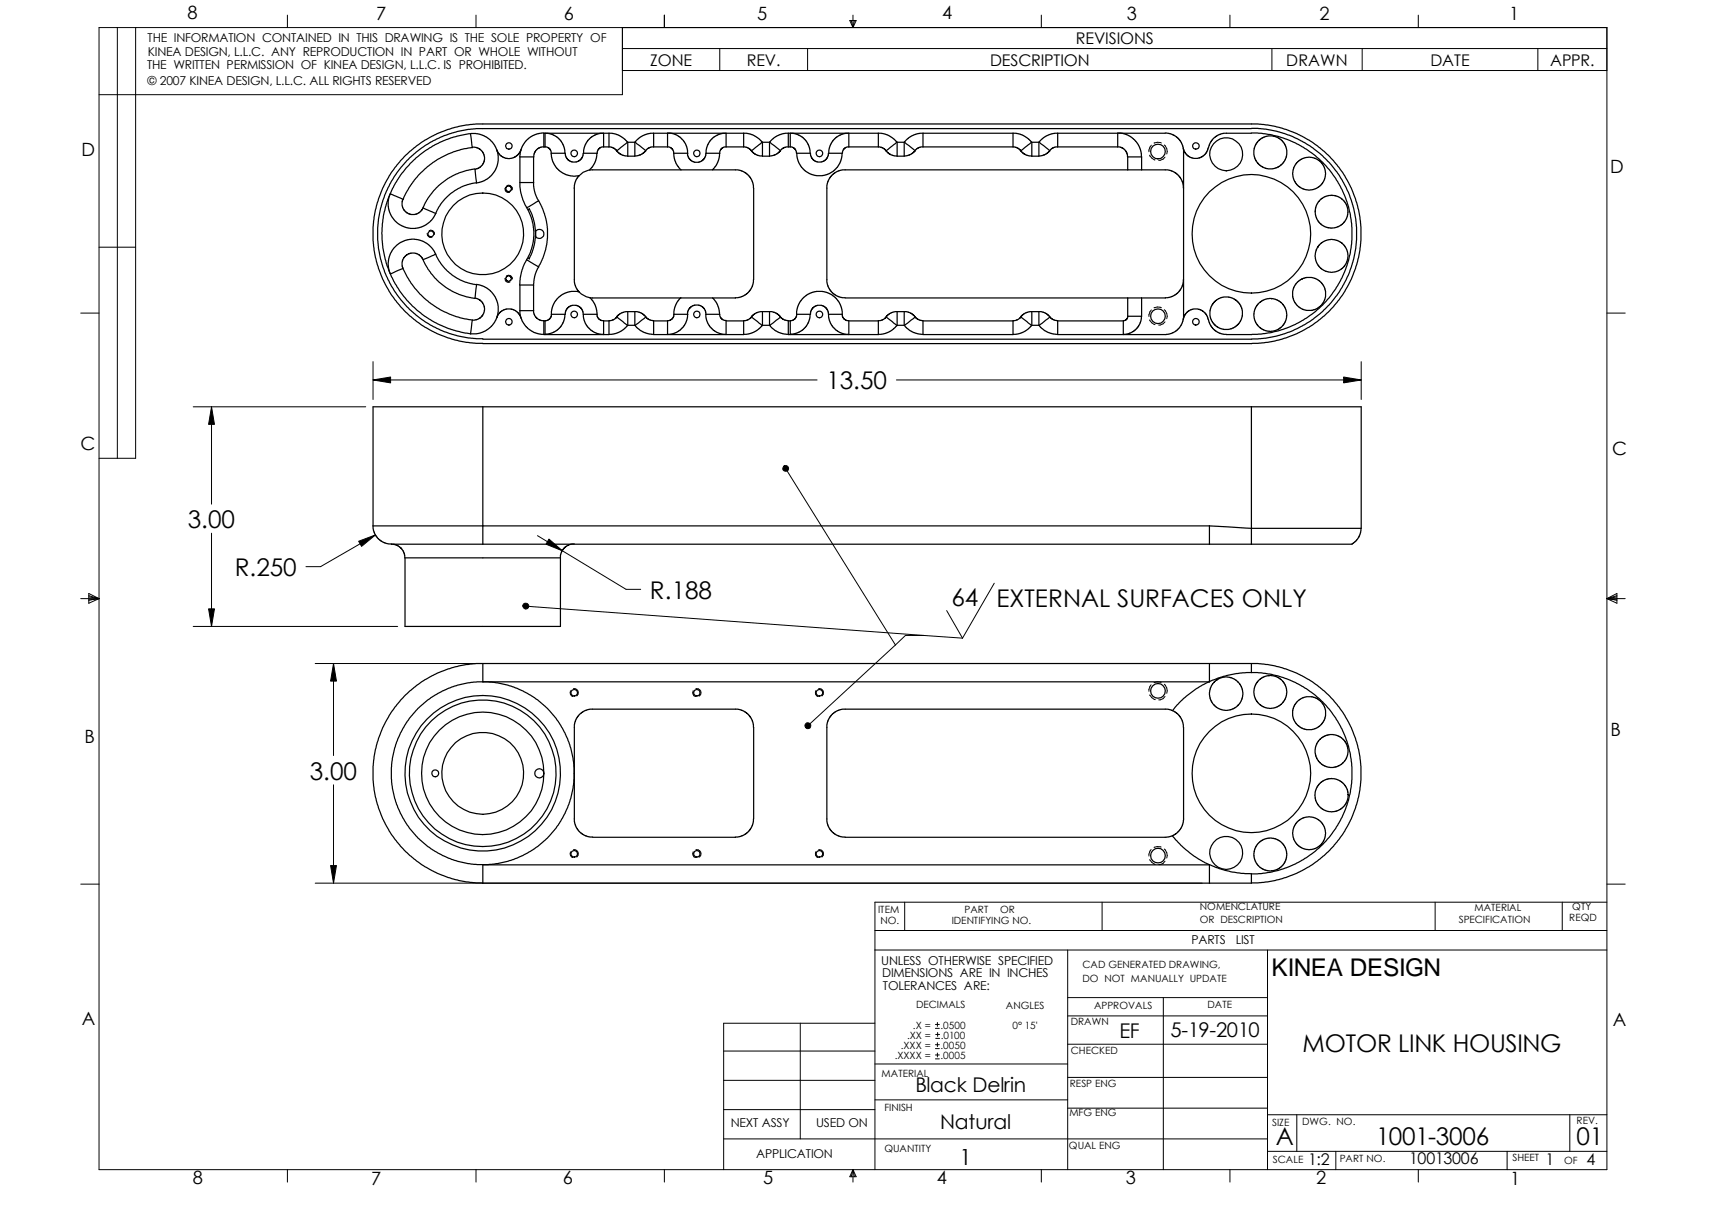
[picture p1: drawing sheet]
<svg xmlns="http://www.w3.org/2000/svg" width="297mm" height="210mm" viewBox="0 0 297 210" stroke-linecap="round" stroke-linejoin="round" font-family="sans-serif">
<g fill="none" stroke="#000" stroke-width=".17">
<path d="M17.2 4.8h261.6v198.1h-261.6zM20.4 4.8v74.7M23.5 4.8v74.7h-6.3M49.9 2.6v2.2M82.6 2.6v2.2M108 4.8v11.6h-90.8M108 12.2h170.8M108 8.4h170.8M115.3 2.6v2.2M124.9 8.4v3.8M140.1 8.4v3.8M147.4 3.6h1.1l-.5 1.2z"/>
<path d="M147.7 3.6l.3 1.2M148 2.6v2.2M148.2 3.6l-.2 1.2M180.7 2.6v2.2M213.4 2.6v2.2M220.7 8.4v3.8M236.3 8.4v3.8M246.1 2.6v2.2M266.8 8.4v3.8M87.6 32.6a.61 .61 0 0 0 .8 .8M88 32.2h.5l.4 .3v.4M199.5 26.9a1.47 1.47 0 0 0 .9 .8"/>
<path d="M199.8 25.2l-.3 .3-.2 .8M200.2 24.8l.6-.1 .7 .1M202 25.1a1.46 1.46 0 0 1 .4 1.6M202.1 27.3l-.3 .3-.8 .2M14 54.3h3.2M17.2 42.9h6.3M74.1 40.5v.1a.64 .64 0 0 0 .9 .5M74.5 40a.62 .62 0 0 1 .6 .1 .62 .62 0 0 1 .2 .6M87.6 48.3a.6 .6 0 0 0 .9 .6M87.9 47.8h.1a.61 .61 0 0 1 .9 .6M199.5 55.5a1.47 1.47 0 0 0 .9 .8M199.8 53.8l-.3 .3-.2 .8"/>
<path d="M200.2 53.4l.6-.1 .7 .1M202 53.7a1.46 1.46 0 0 1 .4 1.6M202.1 55.8l-.3 .4-.8 .2M278.8 54.3h3.2M33.5 70.6h30M36.7 70.6l.5 3h-1zM36.7 70.6v16.9M64.7 65.9l3.1-.5v1zM64.7 65.9h77.1M64.7 62.7v6.6M155.5 65.9h80.7M233.1 65.4l3.1 .5-3.1 .5z"/>
<path d="M236.2 62.7v6.6M36.7 92.5v16.2M62.2 93.9l2.9-1.1-2.4 2zM65.1 92.8l-9.5 5.5h-2.5M93.3 92.9l15.3 9.3h2.6M95.2 93.5l2.4 2-2.9-1.1zM136.1 80.8a.51 .51 0 0 1 .7 .3 .51 .51 0 0 1-.4 .6 .51 .51 0 0 1-.6-.5l.3-.4 .2 .5zM136.3 81.3l19.1 30.6M14 103.8h3.2M15.4 103.5l1.8 .3M15.4 103.3l1.8 .5M15.4 103l1.8 .8-1.8 .8z"/>
<path d="M17.2 103.8l-1.8 .3M33.5 108.7h35.5M36.2 105.6h1l-.5 3.1zM54.7 115.1h27.8M57.9 115.1l.5 3.1h-1zM57.9 115.1v16M90.9 104.7a.52 .52 0 0 1 .8 .2 .52 .52 0 0 1-.3 .7 .52 .52 0 0 1-.7-.5l.5 .1-.5-.1zM91.2 105.2l69.1 5M99 119.8v.1a.67 .67 0 0 0 .4 .9M99.5 119.5a.68 .68 0 0 1 .8 .3 .68 .68 0 0 1-.3 .9M120.3 119.8a.71 .71 0 0 0 .4 1M120.7 119.5a.7 .7 0 0 1 .9 .4 .7 .7 0 0 1-.3 .8"/>
<path d="M141.5 119.8v.1a.67 .67 0 0 0 .5 .9M142 119.5a.68 .68 0 0 1 .8 .3 .68 .68 0 0 1-.2 .9M155.4 111.9l-15.2 14M160.3 110.2h-3.2l-1.7 1.7M160.3 110.2l6.7 .5M164.2 105.9l2.8 4.8M172.5 101.2l-5.5 9.5M199.7 118.8l-.4 .8v.3M201.5 118.4l-.7-.1-.6 .1M202 118.7a1.46 1.46 0 0 1 .4 1.6M278.8 103.8h3.2M278.8 103.8l1.7-.8v1.6z"/>
<path d="M278.8 103.8l1.7 .3M280.5 103.3l-1.7 .5M280.5 103.5l-1.7 .3M57.9 136.1v17.1M139.8 125.5a.5 .5 0 0 1 .7 0 .5 .5 0 0 1 0 .7 .5 .5 0 0 1-.7 0l.4-.3-.4 .3a.47 .47 0 0 1 0-.7zM199.5 120.6l.4 .4 .5 .4M202.1 120.8l-.3 .4-.8 .2M14 153.4h3.2M54.7 153.2h153.9M57.4 150.2h1l-.5 3zM99 147.8a.67 .67 0 0 0 .4 1M99.5 147.4a.68 .68 0 0 1 .8 .4 .68 .68 0 0 1-.3 .8"/>
<path d="M120.3 147.8a.71 .71 0 0 0 .4 1M120.7 147.4a.7 .7 0 0 1 .9 .4 .7 .7 0 0 1-.3 .9M141.5 147.8a.67 .67 0 0 0 .5 1M142 147.4a.68 .68 0 0 1 .8 .4 .68 .68 0 0 1-.2 .8M157 156.5v4.9M191.2 156.5v4.9M199.5 149.1l.4 .5 .5 .3M199.7 147.4l-.4 .8v.3M201.5 146.9h-.7l-.6 .1M202 147.3a1.46 1.46 0 0 1 .4 1.5M202.1 149.4l-.3 .4-.8 .2M249 156.5v4.9"/>
<path d="M271.1 156.5v4.9M278.8 153.4h3.2M278.8 156.5h-127v46.4M138.8 177.5v20.1M151.8 161.4h127M151.8 177.5h-26.2v25.4M151.8 164.8h127M162.3 178.4h.7M162.3 177.7h.7M162.3 179.5h.7M162.6 177.4v.7M162.7 179.1v.7"/>
<path d="M185.2 173.1h34.7M185.2 176.2h34.7M185.2 164.8v38.1M201.8 173.1v29.8M219.9 164.8v38.1M125.6 192.5h26.2M125.6 187.4h26.2M125.6 182.3h26.2M125.6 197.6h94.3M151.8 184.6h33.4M151.8 190.8h33.4M162.3 183.7h.7"/>
<path d="M162.3 183h.7M162.3 181.9h.7M162.3 181.2h.7M162.3 180.1h.7M162.6 180.9v.7M162.6 182.7v.6M185.2 181.1h34.7M185.2 186.9h34.7M185.2 192.2h34.7M219.9 193.4h58.9M219.9 199.7h58.9M225 193.4v6.3"/>
<path d="M231.8 199.7v3.2M261.5 199.7v3.2M272.4 193.4v6.3M49.9 202.9v2.2M82.6 202.9v2.2M115.3 202.9v2.2M148 202.9v2.2M148 202.9l.2 1.2M148 202.9l-.3 1.2M148 202.9l.5 1.2h-1.1zM180.7 202.9v2.2M213.4 202.9v2.2"/>
<path d="M246.1 202.9v2.2"/>
</g>
<g fill="none" stroke="#000" stroke-width=".21">
<path d="M69.9 34.6l-2.2-1-.4 1.3 .1 1.4 .5 1.2 .9 1.1 1 .6 1.4 .4h.9l1-.2 1.4-.8 .6-.7 .5-.9M69.9 34.6l-.1 .4v1l.6 .8 .6 .3h1.3l.6-.4 .5-.6M73.4 36.1l2.2 .9M81.7 23.2l.3 2.4-1.4 .2-1.9 .5-2.2 1-1.4 .9-2 1.7-1.2 1.3-1.2 1.9-.8 1.5M81.9 25.5l.7 .1 .7 .3 .6 .6 .2 .7-.1 .7-.3 .7-.6 .6-.7 .1 .3 2.4 1-.2 .8-.4 .8-.7 .5-.7 .4-.8 .2-1v-.9l-.2-1M82.4 29.3l-1.5 .3-1.8 .6-1.4 .7-1 .8-1 .9-1.1 1.3-.6 .9-.6 1.3M82.6 31.7l-2.3 .6-2.1 1.3-1.8 1.9-.8 1.5M90.2 31.7l.2 1.8 .4 1.3 .6 1.2M90.2 27.2v4.5M90.2 27.2h2.4v4.5M90.2 31.7h2.4M90.4 26l-.4 .7-.5 .4-.6 .3-.8 .1-.7-.2-.5-.2-.5-.7-.6-1.2-.4-.6-1-.9-1-.4-.9-.1h-1.1l-2.1 .4-1.9 .6-1.9 .9-1.7 1-2.6 2.2-1.4 1.7-1.2 1.7-1.5 3.4-.6 2.4-.3 2.8 .2 2.6 .3 1.5 .4 1.7 1.2 2.7 1 1.7 1.4 1.7 2.5 2.3 2.7 1.7 2.4 .9 3.4 .8 .3-2.4h.6l.7-.3 .4-.5 .4-.9-.1-.6-.3-.7-.4-.5-.9-.3"/>
<path d="M91.8 36.2l.6 1.2 .3 1.2 .2 2.2-.2 1.7-.3 1.2-.6 1.2-.2-.2M91.8 36.2l-.2 .2M92.6 31.7l.1 1.5 .7 1.6M94.4 23.1l-1.5 .2-1.3 .7-.5 .7-.6 .8-.2 1-.1 .7M94.4 25.5l-.7 .1-.8 .6-.2 .5-.1 .5M94.4 25.5h.2M94.6 23.1l1.2 .2 1 .6 .9 1.2 .3 1.5h-2.3l-.1-.4-.4-.5-.6-.2zM95.6 26.6l.3 1.4 .5 .9 .7 .8 1.5 .7 .8 .2 1.1-.1M98.1 26.6v.3l.3 .7 .9 .5h.7l.7-.3 .4-.6 .1-.6h2.4l-.4 1.6-.9 1.3M99.6 32.6v16.4l.4 1 .5 .6-1.4-.1-.8 .3-1 .5-.9 .9-.6 1.2-.1 1.1h2.3l-.1 .9-.5 1.1-.7 .7-1 .6-1.1 .2M100.5 30.5a2.8 2.8 0 0 1 2.3-1h25.3l.8 .2 .6 .4 .6 .5 .4 .7 .3 1.3v15.9M100.5 30.5l-.6 .8-.3 1.3"/>
<path d="M104.7 25.5h-.4l-.5 .4-.2 .7M104.7 25.5v-2.4l-.9 .1-1.1 .5-.8 .9-.6 1.1v.9M104.7 25.5h1M105.7 23.1h.5l1 .3 1.1 .6 .6 .6M105.7 23.1h-11.3v2.4M105.7 23.1v2.4M107 26.2l.9 .7 1 .2M108.9 24.7v2.4M110.1 24.7v2.4h-1.2M110.2 24.7l1.9 1.5-1.1 .7-.9 .2M110.2 24.7h-1.4l-1.8 1.5-.6-.5-.7-.2M113.4 23.1l-1 .1-.9 .3-.7 .5-.6 .7"/>
<path d="M113.4 25.5l-.7 .1-.7 .5M113.4 23.1h15.6M113.4 23.1v2.4M113.4 25.5h2.4M115.8 23.1h.5l1 .3 1.1 .7 .3 .5 .5 .9 .1 1.1h-2.4l-.3-.8-.4-.3h-.4M115.8 23.1v2.4M116.9 26.6l.1 .8 .3 .9 .8 1.2M119.3 26.6v.3l.3 .7 .4 .3 .5 .3h.7l.7-.3 .5-.7 .1-.6M122.5 26.6h2.4M124.9 26.6l-.4 1.6-.4 .7-.5 .5M126 25.5l-.7 .2-.4 .5v.4M126 25.5v-2.4l-1 .1-1.1 .5-.7 .7-.6 1.3-.1 .9"/>
<path d="M126 25.5h3M129 23.1h.6l1 .3 1.1 .6 .5 .6M129 23.1v2.4M130.3 26.2l1 .7 1 .2M132.3 24.7v2.4M133.5 24.7v2.4h-1.2M133.6 24.7l1.8 1.5-1 .7-.9 .2M133.6 24.7h-1.4l-1.8 1.5-.8-.6-.6-.1M136.8 23.1l-1 .1-.9 .3-.7 .5-.6 .7M136.8 25.5l-.7 .1-.7 .5M136.8 23.1h15.6M136.8 25.5h.3"/>
<path d="M136.8 23.1v2.4M137.1 23.1l.7 .1 .8 .2 1 .7 .6 1 .4 1.5h-2.4l-.1-.4-.3-.5-.3-.2h-.4zM138.3 26.6l.2 1.3 .8 1.4 1 .8 1.3 .4h1.1l.7-.2 1.5-.8 .9-1.3 .3-1.6h-2.4v.3l-.3 .7-.9 .5h-.7l-.7-.3-.4-.6-.1-.6M147.3 25.5v-2.4l-1 .1-1.1 .5-.8 .9-.5 1.1-.1 .9M147.3 25.5h-.4l-.5 .4-.2 .7M147.3 25.5h5.1M152.4 23.1h.5l1 .3 1 .5 .7 .7M152.4 23.1v2.4M153.7 26.2l.9 .7 1.1 .2M155.7 24.7v2.4M156.9 24.7v2.4h-1.2M156.9 24.7h-1.3l-1.8 1.5-.7-.6-.7-.1"/>
<path d="M156.9 24.7l1.9 1.5-1.1 .7-.8 .2M160.1 23.1l-1 .1-.9 .3-.7 .5-.6 .7M160.1 25.5l-.6 .1-.8 .5M160.1 23.1h15.7M160.1 25.5h15.7M160.1 23.1v2.4M175.8 23.1h.5l1 .3 .9 .5 .8 .7M175.8 23.1v2.4M177.1 26.2l.9 .7 1 .2M179 24.7v2.4M180.3 24.7v2.4h-1.3M180.3 24.7h-1.4l-1.8 1.5-.7-.6-.6-.1"/>
<path d="M180.3 24.7l1.9 1.5-1.1 .7-.8 .2M183.5 23.1l-1 .1-.9 .3-.7 .5-.6 .7M183.5 25.5l-.7 .1-.7 .5M183.5 23.1h18.7M183.5 25.5h10.4M183.5 23.1v2.4M193.9 23.1h.8l.8 .3 .8 .4 .8 .7 .7 1.3 .3 1.4M193.9 25.5h.5l.6 .3 .5 .7 .2 .7M193.9 23.1v2.4M195.7 27.2h2.4M195.7 27.2v2.3M198.1 27.2v2.3"/>
<path d="M202.2 23.1l1.1 .2 1 .5 .7 1 .3 .9M205.3 25.7v29.7M205.4 32.6l-.3-1.1-.4-.9-1-.8-1.1-.3h-56.8l-.7 .3-.7 .6-.6 .7-.3 1v16.9l.3 1 .8 1 1.2 .6h.8M209.6 25.7l-.1 .5-.5 .6-.4 .4-.8 .3-.9-.1-.7-.3-.6-.6-.3-.8M217.1 22.3l2.5 .1 1.9 .4 2.2 .7 2.6 1.2 2.8 2 1.9 1.9 1.3 1.8 .8 1.3 .8 1.6 .6 1.5 .7 3.3 .2 3.6-.5 3.3-1 2.8-1.6 2.9-1.6 2.1-1.3 1.3-1.6 1.3-2.7 1.6-3.1 1.2-2.4 .5-2.5 .1h-133.3M217.1 22.3h-134.5l-3.3 .5-2.9 1-1.6 .8-1.6 1-2.7 2.3-2.1 2.7-1.3 2.5-1.1 3-.5 3.3 .2 3.6 .7 3.3 1.5 3.2 1.7 2.6 1.1 1.2 1.5 1.4 2.6 1.7 2.4 1.2 2.1 .7 2 .3 2.5 .2M217.1 23.1h1.7l1.9 .3 1.9 .5 2.2 .9 1.8 1.1 1.6 1.1 1.3 1.2 1.1 1.2 1.2 1.6 1 1.9 1.2 3 .3 1.4 .3 2.2-.1 2.7-.3 2-.5 1.8-.9 2.2-1 1.9-1.2 1.5-1.1 1.3-1.3 1.2-1.6 1.1-1.8 1.1-3 1.1-2.3 .5-2.4 .1h-4.3l-1.1-.2-.9-.4-.8-1.1-.3-.9M217.1 23.1h-4.8l-.6 .2-.9 .4-.5 .6-.4 .6-.2 .8M218.9 28.9l-.8-.7-.5-1-.1-1.2 .3-.9 .8-.9 1-.5 1.2-.1 .9 .3 1 .7 .5 1.1 .1 1.1-.3 1-.8 .9-1 .5-1.2 .1-1.1-.4M67.7 47.5l2.2-.9 .8 1.4 1.3 2 .9 1 1.6 1.5 1.9 1.2 1.7 .8 1.9 .7 2 .3M69.9 46.5l-.1-.4v-.8l.3-.6 .5-.5 .7-.3h.9l.7 .5 .5 .6 2.2-.9-.2-.5-1.1-1.2-1.4-.7-1.5-.2-1 .2-.9 .3-1.2 1.1-.8 1.5-.2 1.5 .4 1.4M74.5 40.1h.5a.51 .51 0 0 1 .2 .8 .51 .51 0 0 1-.8 0 .51 .51 0 0 1 .1-.8z"/>
<path d="M75.6 44.1l1.1 1.9 1.7 1.7 .9 .6 1.2 .6 2 .5a.56 .56 0 0 1 .1 .7l-.2 1.7-2.2-.5-1.9-.8-1.4-1-1.4-1.2-1.3-1.7-.8-1.6M82.7 49.3l1 .3 .9 .4 .8 .8 .5 .7 .5 1.6v1l-.2 1M83.8 59.6l-2.1-.1-2.1-.4-1.8-.5-2-.7-2.7-1.5-2.7-2.2-.9-1-1.6-2.1-1.5-2.6-1.1-3.1-.4-2.1-.2-1.6v-2.3l.2-1.7 .8-3.2 1.1-2.8 1.1-1.8 1-1.3 2.2-2.4 2.6-1.9 2.1-1.1 2-.8 3.1-.7 1.7-.2 136.6 .1 3.2 .6 2.6 1 2.7 1.5 2.7 2.2 2 2.3 1.6 2.5 1.2 2.8 .8 3.2 .1 1.7v2.3l-.1 1.6-.5 2.1-1.1 3.1-1.1 2-.9 1.4-1 1.3-1.7 1.6-2.6 2-2.1 1.1-1.9 .7-3.2 .8-2.8 .2h-133.3M86.2 55.1l-.7 1.3-1.3 1-1.3 .5h-1.3M88.6 48.1h.1a.48 .48 0 0 1-.6 .7 .48 .48 0 0 1-.2-.8l.4-.2 .4 .3M90.2 49.4l.3-2.2 .4-1.3 .5-.8 2.1 1.2-.4 .6-.4 1.1-.1 1.4M90.2 53.9l.2 1.3-.2-.6-.5-.5-1-.5h-.8l-.8 .3-.5 .5-.4 .7M90.2 53.9h2.4M90.4 55.2l.6 1.1 .9 .9 1.2 .6 1.3 .2M91.4 45l.5-.9 .3-1 .4-2.1v-1.4l-.3-1.4-.9-2.2 2.1-1.2 .6 1.4 .6 1.8 .3 1.7v1.6l-.1 1.1-.4 1.5-.7 1.7-.4 .7M92.6 53.9l.1 .6 .5 .7 .6 .4h.6M92.6 49.4h-2.4v4.5"/>
<path d="M92.6 49.4v4.5M93 40a.8 .8 0 0 1 1.1 0 .8 .8 0 0 1 0 1.1 .8 .8 0 0 1-1.1 0zM94.6 55.7h-.2v2.3h11.3M94.6 55.7v2.3M95.7 54.5l-.1 .4-.3 .5-.7 .3M98.1 54.5v-.4l.3-.6 .9-.5h.7l.7 .3 .4 .6 .1 .6M100.5 50.7l1.2 .8 .7 .1M101.2 54.5l.1 1.1 .5 .9 .8 .8 1 .6 1.1 .1v-2.3h1M101.2 54.5h2.4M102.4 51.6l.5 .6 .4 .8 .3 1.5M103.6 54.5v.4l.3 .5 .5 .2h.3M105.7 55.7v2.3"/>
<path d="M107 55l1.9 1.5M107 55l-.5 .5-.8 .2M108.9 56.5l-.5 .5-1.1 .7-1.6 .3M108.9 56.4v.1M108.9 54.1l-.9 .1-.7 .4-.3 .4M108.9 56.4h1.2M108.9 54.1v2.3M108.9 54.1h1.2M110.1 56.4l.1 .1M110.1 54.1l1 .1 1 .7M110.1 54.1v2.3M110.2 56.5l.9 .8 .7 .4 .9 .3h.7"/>
<path d="M113.4 55.6l-.9-.2-.4-.4-1.9 1.5M115.8 55.7h-2.4v2.3h15.6M115.8 55.7v2.3M117 54.5l-.3 .8-.5 .3-.4 .1M118.1 51.6l-.5 .6-.4 .7-.2 .8-.1 .8h2.4l-.1 1.1-.5 .9-.9 .9-.9 .5-1.1 .1M119.3 54.5l.1-.6 .5-.7 .6-.3h.7l.5 .2 .5 .4 .3 1h2.4v.4l.4 .5 .7 .2M122.5 54.5l.1 1.1 .5 1 .9 .8 1.4 .6h.6v-2.3h3M123.7 51.7l.8 1.2 .3 .7v.9M129 55.7v2.3M130.4 55l1.8 1.5M130.4 55l-.7 .5-.7 .2M130.7 48.5l-.1 .9-.5 1.1-1 .8-1 .3h-25.7"/>
<path d="M132.2 56.5l-.5 .5-1.1 .7-1.6 .3M132.3 56.4l-.1 .1M132.3 54.1l-.9 .1-.7 .4-.3 .4M132.3 56.4h1.2M132.3 54.1v2.3M132.3 54.1h1.2M133.5 56.4l.1 .1M133.5 54.1l1 .1 .9 .7M133.5 54.1v2.3M133.6 56.5l.8 .8 .8 .4 .9 .3h.7M136.8 55.6l-.9-.2-.5-.4-1.8 1.5M137.1 55.7h-.3v2.3h15.6"/>
<path d="M137.1 55.7v2.3M138.3 54.5l-.1 .4-.3 .5-.8 .3M140.6 54.5v-.4l.4-.6 .8-.5h.7l.7 .3 .4 .6 .2 .6M143.8 54.5l.1 1.1 .5 1 .9 .8 1.4 .6h.6v-2.3h5.1M143.8 54.5h2.3M146.1 54.5v-.8l-.3-.8-.4-.7-.9-.9-1-.5-.8-.3h-1.1l-.8 .3-1 .5-.9 .9-.5 .9-.2 .9v.5h2.4l-.4 1.5-.4 .7-.7 .7-1.1 .5-.9 .1M146.1 54.5l.1 .4 .3 .5 .4 .2h.4M152.4 55.7v2.3M153.8 55l1.8 1.5M153.8 55l-.7 .5-.7 .2M155.6 56.5l-.5 .5-1.1 .7-1.6 .3M155.7 56.4l-.1 .1"/>
<path d="M155.7 54.1l-.9 .1-.8 .4-.2 .4M155.7 56.4h1.2M155.7 54.1v2.3M155.7 54.1h1.2M156.9 56.4v.1M156.9 54.1l1 .1 .9 .7M156.9 54.1v2.3M156.9 56.5l.9 .8 .7 .4 .9 .3h.7M160.1 55.6l-.8-.2-.5-.4-1.9 1.5M175.8 55.7h-15.7v2.3h15.7M175.8 55.7v2.3M177.1 55l1.9 1.5"/>
<path d="M177.1 55l-.5 .5-.8 .2M179 56.5l-.5 .5-1.1 .7-1.6 .3M179 56.4v.1M179 54.1l-.9 .1-.7 .4-.3 .4M179 56.4h1.3M179 54.1v2.3M179 54.1h1.3M180.3 56.4v.1M180.3 54.1l.9 .1 1 .7M180.3 54.1v2.3M180.3 56.5l.9 .8 .7 .4 .9 .3h.7M183.5 55.6l-.9-.2-.4-.4-1.9 1.5"/>
<path d="M195.7 51.7v3.2h2.4M195.7 54.9l-.2 .5-.6 .3M198.1 54.9l-.2 1.1-.5 .8-.8 .7-.9 .4-.8 .1v-2.3M198.1 51.7v3.2M205.3 55.4l-.4 1-.6 .8-.9 .6-1.1 .2h-18.8v-2.3h11.4M205.3 55.4l.1-.5 .5-.7 .6-.4 .6-.2h.7l.8 .3 .7 .7 .3 .8M205.4 48.5l-.3 1.3-.7 1-.9 .6-1.3 .3h-55.6M214.3 52l.8 .8 .4 .9 .1 1.1-.4 1-.6 .7-1 .6h-1.3l-1-.3-.7-.6-.6-1-.1-1.3 .4-1 .9-1 .9-.3 1.1-.1 .7 .2 .5 .3M220.6 51.8l1 .2 1.1 .9 .4 .9 .2 1-.3 1-.8 1.1-.9 .5-1.1 .1-1-.3-1.1-.8-.4-.9-.2-1.1 .3-1 .8-1 .9-.5 1.1-.1M83.8 70.6v23.8M217.1 70.6v23.8M64.7 91.2l.2 1.1 .7 1.2 1.2 .7 1.1 .2"/>
<path d="M64.7 91.2v-20.6h171.5v21.1h-19.1l-7.3-.5M64.7 91.2h145.1M70.3 96.8h26.9v11.9h-26.9zM99.6 94.4h-.6l-.9 .5-.7 .9-.2 1M209.8 91.2v3.2M236.1 91.7v.6l-.3 .8-.4 .6-.8 .7h-166.7l1.1 .2 .6 .5 .5 .8 .1 .9M83.8 118.3l-2 .1-2.5 .5-2.5 .9-2 1.2-2.3 1.9-1.4 1.6-1.2 1.8-.9 1.9-.6 1.7-.5 2.7v2.5l.2 1.8 .6 2.2 .8 2 1.2 2 1.8 2.3 2.3 1.8 2 1.2 2 .8 2.2 .6 1.8 .2 2.5-.1 2.7-.5 1.7-.5 1.9-.9 1.8-1.2 1.6-1.4 1.9-2.3 1.1-2 .8-2 .6-2.4 .2-2.5M83.8 118.3l2.5 .1 1.9 .5 1.5 .5 1 .4 2 1.2 2.3 1.9 1.9 2.2 1.1 2.1 .5 1 .5 1.5 .4 1.9 .2 2.6M83.8 115.1l-2.1 .1-2.1 .3-1.8 .5-2 .8-2.7 1.5-2.7 2.2-.9 1-1.6 2-1.5 2.7-.7 1.9-.6 1.9-.4 3v2.3l.2 1.6 .8 3.2 .7 2 1.1 2 1.4 1.9 1.2 1.4 1 1 2 1.6 2.7 1.5 2 .7 1.8 .5 2.1 .4 2.1 .1M83.8 115.1v3.2M83.8 118.3h126M83.8 115.1h133.3"/>
<path d="M209.8 118.2l-2.3 1.3-1.7 1.3-1.5 1.5-.8 1M209.8 115.1v3.2M217.1 116.7h1.7l1.5 .2 1.5 .4 2 .7 2.8 1.5 1.6 1.1 1.3 1.2 1.1 1.2 1.2 1.6 1 1.8 1.2 3.1 .3 1.4 .3 2.2-.2 3.4-.4 2.3-.5 1.4-.7 1.6-1 1.9-1.2 1.5-1.1 1.3-1.3 1.2-1.6 1.1-2.8 1.5-2 .7-1.5 .3-1.5 .3h-1.7M217.1 115.1v1.6M217.1 115.1l2.1 .1 2.1 .3 1.8 .5 1.9 .8 2.7 1.5 2.7 2.2 1 1 1.6 2 1.4 2.7 1.1 3.1 .5 2 .1 1.7v2.3l-.1 1.6-.8 3.2-.8 2-1.1 2-1.3 1.9-1.2 1.4-1.1 1-2 1.6-2.7 1.5-1.9 .7-1.8 .5-2.1 .4-2.1 .1M217.1 116.7l-1.9 .1-2.4 .4-1.4 .4-1.6 .7M220.2 117.2l1.1 .1 .9 .5 .8 1 .3 1-.2 1.1-.4 .9-1.1 .8-1 .3-1.1-.1-.9-.5-.8-1.1-.3-1 .2-1 .4-.9 1.1-.9 1-.2M144.4 123.9l.7-.5 1-.4 56.9 .1 .7 .3 .7 .5 .7 .9 .2 .9 .1 16.6-.2 .7-.3 .7-.6 .7-.8 .6-1.1 .2h-55.8l-.8-.1-.7-.2-.7-.6-.6-.7-.3-1.1v-16.8l.3-1zM228.4 121.2l.7 .4 .7 1 .2 .6v1l-.2 .6-.6 .9-1 .7-.6 .2h-1l-.5-.2-1-.6-.7-1-.1-.6v-1l.1-.6 .6-.9 1.1-.7 .5-.1h1l.8 .3M233.4 128.8l.4 .9v1.2l-.5 1.1-.7 .7-1 .4h-1.1l-1.2-.5-.7-.7-.4-1v-1.2l.5-1.1 .7-.7 1.1-.4h1.1l1.1 .5 .8 .8M233.9 137.8l-.1 1.1-.6 1-1.1 .7-1 .2-1-.1-1-.6-.8-1.1-.2-1 .2-1 .6-1 1.1-.7 1-.3 1 .2 1 .6 .7 1.1 .2 1M130.7 142.1l-.1 .8-.5 1.1-1 .9-1 .3h-25.3"/>
<path d="M130.8 142.1v-15.9l-.3-1.4-.4-.6-.6-.5-.6-.4-.8-.3h-25.8l-1 .4-.8 .5-.5 .8-.4 1v16.8l.4 1.1 .8 1 1.1 .5 .9 .1M203.4 145l1.5 1.6 1.5 1.3 1.5 1.1 1.9 1M209.8 150l1.8 .7 1.9 .5 1.9 .3 1.7 .1M209.8 150h-126v3.2M209.8 150v3.2M217.1 151.6v1.6h-133.3M221.9 150.7l-.6 .3-.7 .1-1.1-.1-1.1-.8-.6-.8-.3-.9 .2-1.3 .7-1 .8-.6 1-.2 1.2 .1 1.1 .7 .5 .8 .3 1-.2 1.1-.4 .9-.8 .7M229.6 145.9l-.7 .9-.8 .4-1.1 .2-1.3-.4-.8-.7-.5-1.1-.1-1.1 .4-1 .6-.8 1.1-.5 1.2-.1 1 .4 .8 .6 .4 .9 .2 1.1-.3 1.2"/>
<circle cx="88.3" cy="32.8" r=".49"/>
<circle cx="88.3" cy="25.3" r=".56"/>
<circle cx="99.6" cy="26.6" r=".57"/>
<circle cx="120.9" cy="26.6" r=".56"/>
<circle cx="142.2" cy="26.6" r=".57"/>
<circle cx="200.9" cy="26.3" r="1.28"/>
<circle cx="207.5" cy="25.3" r=".56"/>
<circle cx="212.8" cy="26.8" r="2.87"/>
<circle cx="227.1" cy="30.1" r="2.85"/>
<circle cx="231" cy="36.7" r="2.83"/>
<circle cx="83.8" cy="40.6" r="7.1"/>
<circle cx="88.3" cy="55.8" r=".57"/>
<circle cx="99.6" cy="54.5" r=".57"/>
<circle cx="120.9" cy="54.6" r=".56"/>
<circle cx="142.2" cy="54.5" r=".57"/>
<circle cx="200.9" cy="54.9" r="1.28"/>
<circle cx="207.5" cy="55.8" r=".57"/>
<circle cx="217.1" cy="40.6" r="10.3"/>
<circle cx="227.1" cy="51" r="2.86"/>
<circle cx="231" cy="44.4" r="2.83"/>
<circle cx="200.9" cy="119.9" r="1.28"/>
<circle cx="75.5" cy="134.1" r=".6"/>
<circle cx="83.7" cy="134.1" r="12.7"/>
<circle cx="83.8" cy="134.2" r="7.1"/>
<circle cx="83.8" cy="134.1" r="10.6"/>
<circle cx="83.8" cy="134.2" r="13.5"/>
<circle cx="93.6" cy="134.2" r=".79"/>
<circle cx="99.6" cy="120.2" r=".57"/>
<circle cx="120.9" cy="120.2" r=".56"/>
<circle cx="142.2" cy="120.2" r=".57"/>
<circle cx="212.8" cy="120.4" r="2.89"/>
<circle cx="217.1" cy="134.1" r="10.3"/>
<circle cx="99.6" cy="148.1" r=".57"/>
<circle cx="120.9" cy="148.1" r=".56"/>
<circle cx="142.2" cy="148.1" r=".57"/>
<circle cx="200.9" cy="148.4" r="1.28"/>
<circle cx="212.8" cy="148" r="2.87"/>
</g>
<g fill="#000">
<path d="M36.7 70.6l.5 3h-1zM64.7 65.9l3.1-.5v1zM233.1 65.4l3.1 .5-3.1 .5zM62.2 93.9l2.9-1.1-2.4 2zM95.2 93.5l2.4 2-2.9-1.1zM36.2 105.6h1l-.5 3.1zM57.9 115.1l.5 3.1h-1zM57.4 150.2h1l-.5 3z"/>
<path d="M136.1 80.8a.51 .51 0 0 1 .7 .3 .51 .51 0 0 1-.4 .6 .51 .51 0 0 1-.6-.5l.3-.4 .2 .5z" fill-rule="evenodd"/>
<path d="M90.9 104.7a.52 .52 0 0 1 .8 .2 .52 .52 0 0 1-.3 .7 .52 .52 0 0 1-.7-.5l.5 .1-.5-.1z" fill-rule="evenodd"/>
<path d="M139.8 125.5a.5 .5 0 0 1 .7 0 .5 .5 0 0 1 0 .7 .5 .5 0 0 1-.7 0l.4-.3-.4 .3a.47 .47 0 0 1 0-.7z" fill-rule="evenodd"/>
</g>
<g font-size="4.2">
<text x="143.4" y="67.6">13.50</text>
<text x="32.6" y="91.7">3.00</text>
<text x="40.7" y="100">R.250</text>
<text x="112.8" y="103.9">R.188</text>
<text x="165.1" y="105.1">64</text>
<text x="172.9" y="105.4">EXTERNAL SURFACES ONLY</text>
<text x="53.8" y="135.3">3.00</text>
<text x="220.6" y="169.3">KINEA DESIGN</text>
<text x="226" y="182.5">MOTOR LINK HOUSING</text>
<text x="221.4" y="198.7">A</text>
<text x="238.8" y="198.6">1001-3006</text>
<text x="273.5" y="198.7">01</text>
</g>
<text font-size="3.9" x="166.5" y="202.1">1</text>
<g font-size="3.5">
<text x="203.1" y="179.8">5-19-2010</text>
<text x="194.2" y="180.1">EF</text>
<text x="158.8" y="189.5">Black Delrin</text>
<text x="163.1" y="195.8">Natural</text>
</g>
<g font-size="3.2">
<text x="32.5" y="3.3">8</text>
<text x="65.3" y="3.4">7</text>
<text x="97.8" y="3.4">6</text>
<text x="131.4" y="3.4">5</text>
<text x="163.4" y="3.3">4</text>
<text x="195.5" y="3.4">3</text>
<text x="228.9" y="3.6">2</text>
<text x="261.8" y="3.6">1</text>
<text x="14.1" y="27.1">D</text>
<text x="279.4" y="29.9">D</text>
<text x="14" y="78">C</text>
<text x="279.7" y="78.9">C</text>
<text x="14.6" y="128.9">B</text>
<text x="279.4" y="127.7">B</text>
<text x="14.2" y="177.8">A</text>
<text x="279.8" y="178">A</text>
<text x="33.5" y="205.4">8</text>
<text x="64.4" y="205.5">7</text>
<text x="97.7" y="205.4">6</text>
<text x="132.4" y="205.4">5</text>
<text x="162.6" y="205.4">4</text>
<text x="195.4" y="205.3">3</text>
<text x="228.4" y="205.4">2</text>
<text x="262" y="205.5">1</text>
</g>
<g font-size="2.8">
<text x="112.8" y="11.4">ZONE</text>
<text x="129.6" y="11.4">REV.</text>
<text x="171.8" y="11.4">DESCRIPTION</text>
<text x="186.7" y="7.7">REVISIONS</text>
<text x="223.2" y="11.4">DRAWN</text>
<text x="248.2" y="11.4">DATE</text>
<text x="268.9" y="11.4">APPR.</text>
<text x="227" y="202.1">1:2</text>
<text x="244.5" y="201.9">10013006</text>
<text x="268.2" y="202.1">1</text>
<text x="275.2" y="202.1">4</text>
</g>
<g font-size="2.1">
<text x="25.5" y="11.9">THE WRITTEN PERMISSION OF KINEA DESIGN, L.L.C. IS PROHIBITED.</text>
<text x="25.6" y="7.2">THE INFORMATION CONTAINED IN THIS DRAWING IS THE SOLE PROPERTY OF</text>
<text x="25.7" y="9.7">KINEA DESIGN, L.L.C. ANY REPRODUCTION IN PART OR WHOLE WITHOUT</text>
<text x="25.6" y="14.8">© 2007 KINEA DESIGN, L.L.C. ALL RIGHTS RESERVED</text>
<text x="152.9" y="167.3">UNLESS OTHERWISE SPECIFIED</text>
<text x="206.7" y="163.8">PARTS</text>
<text x="214.4" y="163.8">LIST</text>
<text x="153.1" y="169.5">DIMENSIONS ARE IN INCHES</text>
<text x="153.2" y="171.7">TOLERANCES ARE:</text>
<text x="126.8" y="195.5">NEXT ASSY</text>
<text x="141.6" y="195.5">USED ON</text>
<text x="131.2" y="200.8">APPLICATION</text>
</g>
<g font-size="1.7">
<text x="152.4" y="158.4">ITEM</text>
<text x="152.8" y="160.4">NO.</text>
<text x="165.1" y="160.3">IDENTIFYING NO.</text>
<text x="167.3" y="158.3">PART</text>
<text x="173.5" y="158.3">OR</text>
<text x="208.1" y="160.1">OR DESCRIPTION</text>
<text x="208.2" y="157.9">NOMENCLATURE</text>
<text x="253.1" y="160.1">SPECIFICATION</text>
<text x="255.8" y="158">MATERIAL</text>
<text x="272.3" y="159.9">REQD</text>
<text x="272.8" y="157.9">QTY</text>
<text x="187.8" y="167.9">CAD GENERATED DRAWING,</text>
<text x="187.8" y="170.4">DO NOT MANUALLY UPDATE</text>
<text x="158.4" y="178.4">.X =</text>
<text x="159" y="174.9">DECIMALS</text>
<text x="163.2" y="178.4">.0500</text>
<text x="174.5" y="175">ANGLES</text>
<text x="175.7" y="178.5">0° 15'</text>
<text x="185.8" y="177.8">DRAWN</text>
<text x="189.8" y="175.1">APPROVALS</text>
<text x="209.5" y="174.9">DATE</text>
<text x="155.2" y="183.7">.XXXX =</text>
<text x="156.3" y="181.9">.XXX =</text>
<text x="157.4" y="180.2">.XX =</text>
<text x="163.2" y="183.7">.0005</text>
<text x="163.2" y="181.9">.0050</text>
<text x="163.2" y="180.2">.0100</text>
<text x="185.8" y="182.9">CHECKED</text>
<text x="152.9" y="186.8">MATERIAL</text>
<text x="185.6" y="188.6">RESP ENG</text>
<text x="153.5" y="192.7">FINISH</text>
<text x="185.5" y="193.7">MFG ENG</text>
<text x="220.7" y="195.3">SIZE</text>
<text x="225.9" y="195.1">DWG. NO.</text>
<text x="273.6" y="194.9">REV.</text>
<text x="153.5" y="199.8">QUANTITY</text>
<text x="185.5" y="199.3">QUAL ENG</text>
<text x="220.8" y="201.7">SCALE</text>
<text x="232.4" y="201.5">PART NO.</text>
<text x="262.4" y="201.5">SHEET</text>
<text x="271.4" y="201.9">OF</text>
</g>
</svg>
